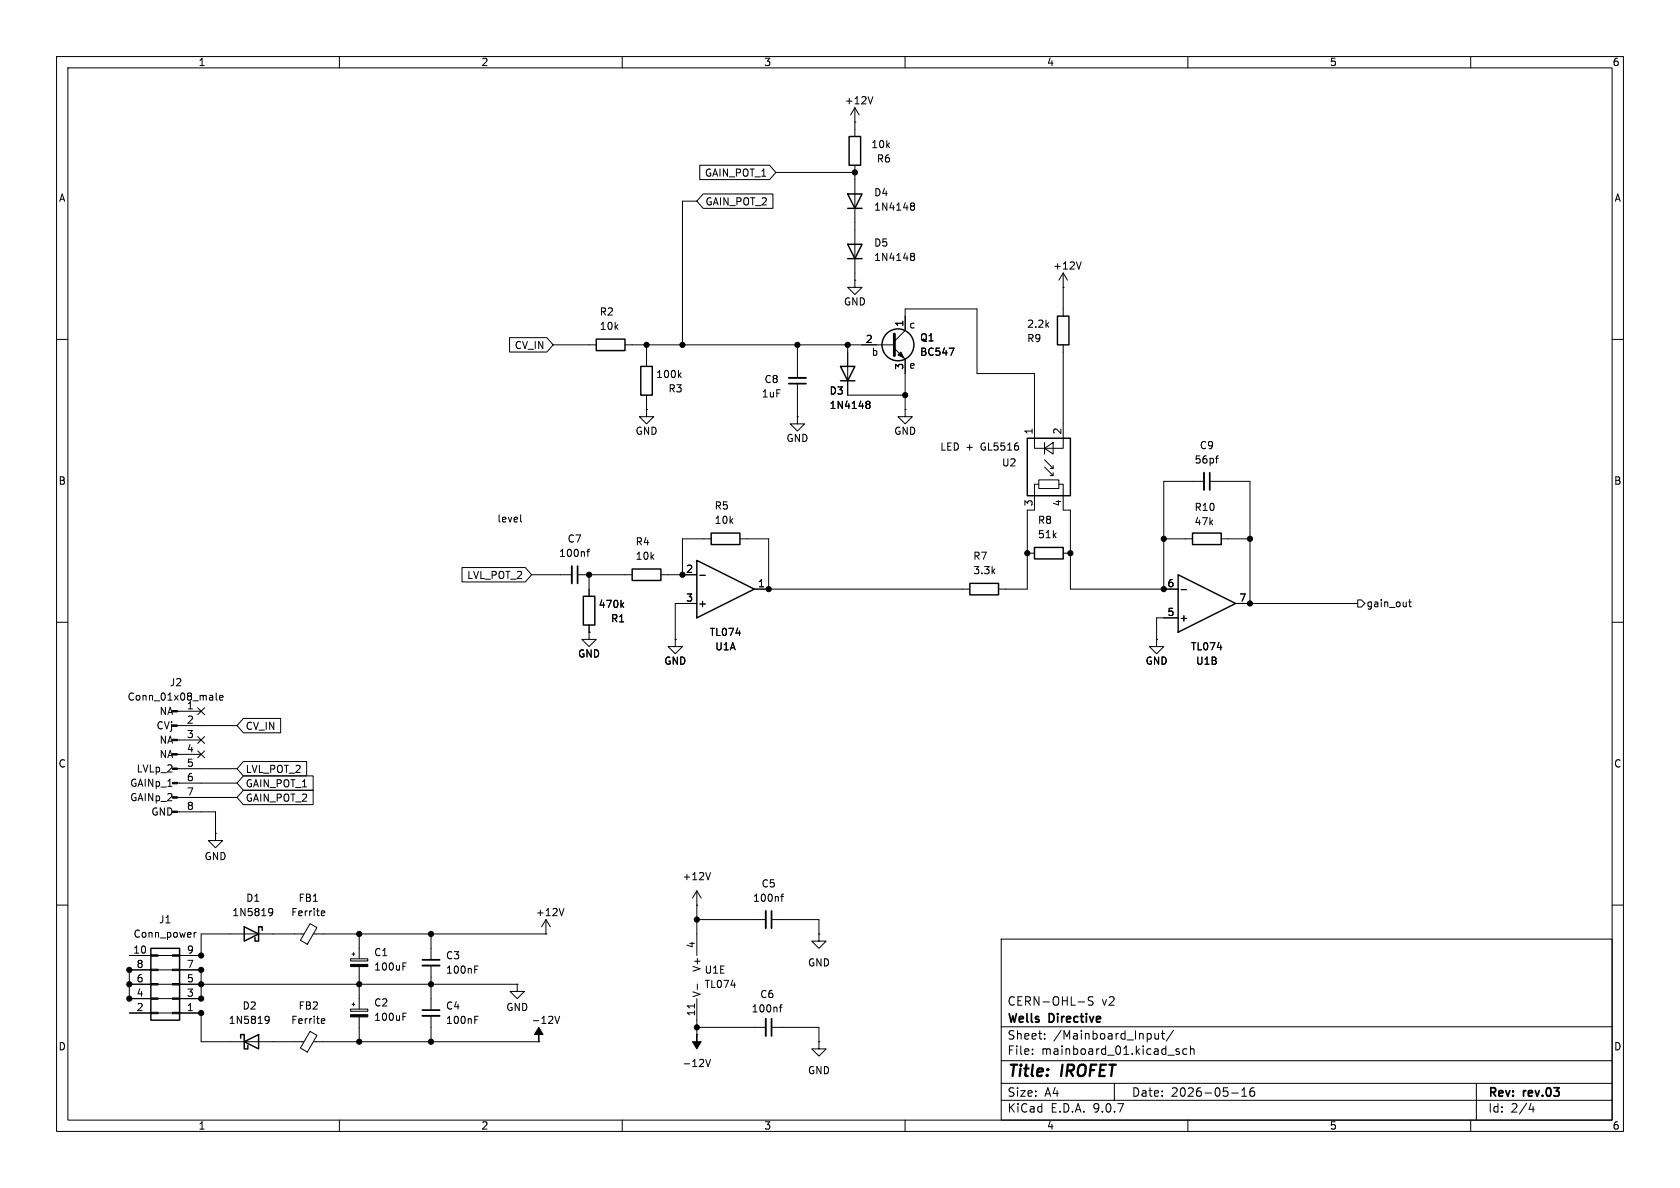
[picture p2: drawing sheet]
<svg xmlns="http://www.w3.org/2000/svg" width="297mm" height="210mm" viewBox="0 0 297 210" stroke-linecap="round" stroke-linejoin="round" font-family="sans-serif">
<g fill="none" stroke="#000" stroke-width=".18">
<path d="M10 10h277v190h-277zM12 12h273v186h-273zM60 10v2M110 10v2M151.1 19.1l-.7 1.2M151.1 19.1l.8 1.2M151.1 19.1v5M154.3 17.1l-.4 1.3M160 10v2M210 10v2M260 10v2M123.2 35.6h-2.6v25.4"/>
<path d="M123.7 29.2h12.3l1.2 1.3-1.2 1.3h-12.3zM124.3 34.3h12.3v2.5h-12.3l-1.1-1.2zM137.2 30.5h13.9M151.1 21.6h.1M151.1 29.2v20.3M161.1 36.4h.1M161.1 35.9h.3l.2 .1 .1 .2-.3 .2M161.2 36.4h.2M161.2 36.4l-.1 .1M161.4 36.4l.3 .3-.1 .3-.2 .2-.3-.1M90.1 59.7h6.6l1.1 1.3-1.1 1.2h-6.6zM151.1 49.5v1.3h1.3l-1.3 1.3-1.2-1.3h1.2"/>
<path d="M151.1 49.5h.1M161.1 44.8h.3l.2 .1 .1 .2-.3 .2M161.1 45.3h.1M161.2 45.3h.2M161.2 45.3l-.1 .1M161.4 45.3l.3 .3-.1 .3-.2 .1h-.3M188 50.8h.1M188 48.3l-.8 1.2M188 48.3l.7 1.2M188 48.3v7.6M191.1 46.3l-.4 1.3M10 60h2"/>
<path d="M97.8 61h7.6M110.5 61h47.6M114.3 72.4v1.3h1.3l-1.3 1.2-1.3-1.2h1.3M114.3 72.4h.1M114.3 61v3.8M114.3 69.9v2.5M120.1 66.3l.3 .4M120.4 65.9l-.5 .5M141 73.7v1.2h1.2l-1.2 1.3-1.3-1.3h1.3M141 73.7h.1M141 61v5.8M141 67.8v5.9"/>
<path d="M149.9 61v8.9h10.1M153.2 71.4l.1 .1M153.2 71l.4-.1 .1 .2 .1 .1-.2 .3M153.3 71.5h.3M153.3 71.5h-.1M153.6 71.5l.2 .2-.1 .4-.1 .1-.4-.1M158.1 60.3l1.9-1.9v-3.8h12.7v11.4h10.2v13.2h5.1v-18.2M158.1 61.6l1.9 1.9v8.9M160 72.4v1.3h1.3l-1.3 1.2-1.3-1.2h1.3M160 72.4h.1M167.8 61.5h.9l-.6 1.3M184.7 79.2l1.5-1v2.1z"/>
<path d="M184.7 78.2v2.1M285 60h2M92 91v1.1l.2 .2M103.7 97.5h.5M104.2 97.1l-.3 .2v1.1M125.7 95.3h-5.1v6.3M130.8 95.3h5.1v8.8M181.6 97.8h1.3M183.6 84.8h3.6v1.6h-3.6zM183.6 85.6h-.7v4.6h-1.3v13.9h-5.1M184.7 81.3l1.5 1.5M184.7 82.6l1.5 1.5"/>
<path d="M186.2 82.3v.5h-.5M186.2 83.6v.5h-.5M187.2 85.6h.8v4.6h1.2v13.9h19.1M188 97.8h1.2M205.7 95.3h5.1M212.9 85.1h-7.2v19M213.9 85.1h7.1v21.6M214.9 81h.5M215.4 80.6l-.3 .1M215.9 95.3h5.1M10 110h2M81.7 100.3h11.2l1.1 1.3-1.1 1.3h-11.2z"/>
<path d="M94 101.6h7.1M102.1 101.6h9.7M104.1 111.8v1.2h1.3l-1.3 1.3-1.2-1.3h1.2M104.1 111.8h.1M104.1 101.6v3.8M104.1 110.5v1.3M109.9 106.9l.4 .5M110.3 106.5l-.5 .5M116.8 101.6h6.4M119.4 113v1.3h1.2l-1.2 1.3-1.3-1.3h1.3M119.4 113h.1M123.2 106.7h-3.8v6.3"/>
<path d="M123.7 101.7h1M133.3 104.1h38.1M204.5 113v1.3h1.2l-1.2 1.3-1.3-1.3h1.3M204.5 113h.1M208.3 109.2h-3.8v3.8M208.8 104.2h1M218.4 106.7h21.6M240 106h.7l.6 .7-.6 .6h-.7zM249 106.4h.5M249.2 106v1.1l.3 .2M285 110h2M31.3 125.7h4.3"/>
<path d="M31.3 128.3h10.6M31.3 130.8h4.3M31.3 133.4h4.3M31.3 135.9h10.6M31.3 138.4h10.6M35 125.1l1.2 1.2M35 130.2l1.2 1.2M35 132.7l1.2 1.3M36.2 125.1l-1.2 1.2M36.2 130.2l-1.2 1.2M36.2 132.7l-1.2 1.3M38.2 122.5v1.1l.2 .2"/>
<path d="M38.8 123.3l.6-.1v-.2l-.4-.1-.2 .2 .1 .6h.5M43 127h6.6v2.5h-6.6l-1.1-1.2zM43 139.7h12.4v2.5h-12.4l-1.1-1.2zM43 137.2h12.4v2.5h-12.4l-1.1-1.3zM43 134.6h11.2v2.6h-11.2l-1.1-1.3zM31.3 141h10.6M31.3 143.5h6.8v3.8M38.1 147.3v1.3h1.3l-1.3 1.3-1.3-1.3h1.3M38.1 147.3h.1M123.2 157.5l-.8 1.3M123.2 157.5l.8 1.3M123.2 157.5v11.4"/>
<path d="M125.6 154.2l-.4 1.3M138 158.5h.5M138.5 158.1l-.3 .1v1.1M10 160h2M22.9 179.1h12.7v5.1h18.1M22.9 171.5h12.7v5h-12.7zM22.9 174h68.5M26.7 178.9h1.2v.3h-1.2zM26.7 176.4h1.2v.3h-1.2zM26.7 173.9h1.2v.2h-1.2zM26.7 171.3h1.2v.3h-1.2zM26.7 168.8h1.2v.2h-1.2z"/>
<path d="M30.5 178.9h1.2v.3h-1.2zM30.5 176.4h1.2v.3h-1.2zM30.5 173.9h1.2v.2h-1.2zM30.5 171.3h1.2v.3h-1.2zM30.5 168.8h1.2v.2h-1.2zM34.3 164.8v.9M34.7 164.8l-.4 .3M47 179.7l.3-.1 .2 .2a.84 .84 0 0 1-.3 1.1h-.2M47.6 160.7l.4-.1 .2 .1a.84 .84 0 0 1-.3 1.2h-.3M48.2 161.1l-.2 .3-.4-.1M53.7 165.1h-18.1v3.8h-12.7M54.8 163.3l1.2 .7-1.7 2.9-1.2-.7z"/>
<path d="M55.4 165.1h41.1M57 161l.4 .1v.2l-.6 .1M57.4 161.8l-.4 .1M62 169.5h3v.4h-3zM62 178.4h3v.4h-3zM62.2 168.7h.5M62.2 177.5h.5M62.5 168.4v.5M62.5 177.3v.5M63.5 165.1v4.4M63.5 170.9v7.5M63.5 179.8v4.4"/>
<path d="M71.2 170.8h.5M71.2 170.2h.6M71.2 179.7h.5M71.2 179.1h.6M76.2 165.1v4.6M76.2 170.7v7.9M76.2 179.6v4.6M83.9 179.7h.6M83.9 171.4h.5M83.9 170.8h.6M91.4 174v1.3h1.3l-1.3 1.2-1.2-1.2h1.2M91.4 174h.1"/>
<path d="M96.5 165.1h.1M96.5 162.6l-.7 1.2M96.5 162.6l.8 1.2M96.5 162.6v2.5M98.1 179.6l.4 1.3 .4-1.3M99.7 160.6l-.4 1.3M122.8 177.5v.7M123.2 160h.1M123.2 162.6h12.2M123.2 176.5v6.4M123.3 173.9v1M136.4 162.6h8.4v2.5"/>
<path d="M137.8 178h.5M138.3 177.6l-.3 .2v1.1M144.8 165.1v1.3h1.2l-1.2 1.2-1.3-1.2h1.3M144.8 165.1h.1M177 166h108v32h-108zM190.6 177.1h1.1M193.2 176.3l-.5-.1-.2 .1v.5l.6 .3 .1 .3-.2 .3-.6-.1M285 160h2M47.6 180.2l-.3 .2h-.3M54.8 182.3l1.2 .7-1.7 3-1.2-.7zM55.4 184.2h39.8M57 180.1h.4v.3l-.6 .1"/>
<path d="M57.4 180.9h-.4M60 198v2M83.9 180.3h.5M95.2 184.2h.1M110 198v2M123.2 182.9h.1M123.2 181.6h12.2M124.8 187.3l.4 1.2 .4-1.2M136.4 181.6h8.4v2.6M144.8 184.2v1.2h1.2l-1.2 1.3-1.3-1.3h1.3M144.8 184.2h.1M160 198v2"/>
<path d="M177 194.5h108M177 191.5h108M177 187.5h108M177 181.5h108M182.5 186.3v.1M182.5 185.5v.1M184.7 183.6v.1M184.7 182.8v.1M197 191.5v3M204.2 182.7v.9l.4 .1 .2-.1M204.8 182.7v1M205.3 182.7h.6"/>
<path d="M205.5 182.2v1.3l.4 .2M207.5 182.1l-1.3 2M207.9 185.7l.6 .4-.2 .3-.4-.1M208.5 185.5l-.4-.1-.2 .2M209.8 185.5l-.4-.1-.3 .3v.4l.1 .2h.6M210 198v2M210.5 185.5l.2-.1 .3 .1 .1 .9M210.5 184.9v1.5M217.7 193.2h1.2M219.5 193.8h.9M219.5 192.7l.5-.4v1.5M221.7 192.3a.59 .59 0 0 0-.7 .6v.6l.1 .2 .4 .1 .2-.1 .1-.5-.1-.3h-.5l-.2 .3"/>
<path d="M260 198v2M261 191.5v6.5M270.7 195l-.4 1.1h.9M271 195.6v1"/>
</g>
<g fill="none" stroke="#000" stroke-width=".25">
<path d="M149.9 34.3h2.5l-1.3 2.5zM149.9 36.8h2.5M150.1 24.1h2v5.1h-2zM105.4 59.9h5.1v2.1h-5.1zM149.9 43.2h2.5l-1.3 2.5zM149.9 45.7h2.5M186.9 55.9h2.1v5.1h-2.1zM113.3 64.8h2v5.1h-2zM148.6 64.8h2.5l-1.2 2.5zM148.6 67.3h2.5M181.6 77.5h7.6v10.1h-7.6zM123.2 99.1l10.1 5-10.1 5.1z"/>
<path d="M125.7 94.2h5.1v2.1h-5.1zM182.9 96.8h5.1v2h-5.1zM210.8 94.2h5.1v2.1h-5.1zM103.1 105.4h2.1v5.1h-2.1zM111.8 100.6h5v2h-5zM171.4 103.1h5.1v2.1h-5.1zM208.3 101.6l10.1 5.1-10.1 5.1zM26.7 167.6h5v12.7h-5zM43.2 163.8l2.5 1.3-2.5 1.3zM46.4 164.5v-.7h-.7v2.6h-.6v-.7M42.5 183.5v-.6h.7v2.5h.6v-.6M43.2 184.2l2.5-1.3v2.5z"/>
<circle cx="158.7" cy="61" r="2.82"/>
</g>
<g fill="#000" stroke="#000" stroke-width=".18">
<path d="M158.7 62.7l.6-.5 .5 1zM30.5 125.6h.8v.3h-.8zM30.5 128.1h.8v.3h-.8zM30.5 130.7h.8v.2h-.8zM30.5 133.2h.8v.3h-.8zM30.5 135.8h.8v.2h-.8zM30.5 138.3h.8v.3h-.8zM30.5 140.8h.8v.3h-.8zM30.5 143.4h.8v.2h-.8zM62 170.5h3v.4h-3zM62 179.4h3v.4h-3zM95.2 181.6l.8 1.3h-.8v1.3v-1.3h-.7z"/>
<path d="M123.2 182.9v1.3h.8l-.8 1.2-.8-1.2h.8z"/>
<circle cx="151.1" cy="30.5" r=".46"/>
<circle cx="114.3" cy="61" r=".46"/>
<circle cx="120.6" cy="61" r=".46"/>
<circle cx="141" cy="61" r=".46"/>
<circle cx="149.9" cy="61" r=".46"/>
<circle cx="160" cy="69.9" r=".46"/>
<circle cx="181.6" cy="97.8" r=".46"/>
<circle cx="189.2" cy="97.8" r=".46"/>
<circle cx="205.7" cy="95.3" r=".46"/>
<circle cx="221" cy="95.3" r=".46"/>
<circle cx="104.1" cy="101.6" r=".46"/>
<circle cx="120.6" cy="101.6" r=".46"/>
<circle cx="135.9" cy="104.1" r=".46"/>
<circle cx="205.7" cy="104.1" r=".46"/>
<circle cx="221" cy="106.7" r=".46"/>
<circle cx="22.9" cy="176.5" r=".46"/>
<circle cx="22.9" cy="174" r=".46"/>
<circle cx="22.9" cy="171.5" r=".46"/>
<circle cx="35.6" cy="168.9" r=".46"/>
<circle cx="35.6" cy="176.5" r=".46"/>
<circle cx="35.6" cy="179.1" r=".46"/>
<circle cx="35.6" cy="171.5" r=".46"/>
<circle cx="35.6" cy="174" r=".46"/>
<circle cx="63.5" cy="174" r=".46"/>
<circle cx="63.5" cy="165.1" r=".46"/>
<circle cx="76.2" cy="174" r=".46"/>
<circle cx="76.2" cy="165.1" r=".46"/>
<circle cx="123.2" cy="162.6" r=".46"/>
<circle cx="63.5" cy="184.2" r=".46"/>
<circle cx="76.2" cy="184.2" r=".46"/>
<circle cx="123.2" cy="181.6" r=".46"/>
</g>
<path d="M139.4 67.8h3.1M213.9 83.6v3M102.1 100.1v3M74.7 169.7h3M74.7 178.6h3M136.4 161v3.1M136.4 180.1v3" fill="none" stroke="#000" stroke-width=".3"/>
<path d="M139.4 66.8h3.1M212.9 83.6v3M101.1 100.1v3M74.7 170.7h3M74.7 179.6h3M135.4 161v3.1M135.4 180.1v3" fill="none" stroke="#000" stroke-width=".33"/>
<path d="M158.1 59.1v3.8" fill="none" stroke="#000" stroke-width=".51"/>
<g font-size="2.8">
<text x="178" y="190.9">Title:</text>
<text x="187.7" y="190.9">IROFET</text>
</g>
<g font-size="2.1">
<text x="178" y="178">CERN-OHL-S</text>
<text x="194.7" y="178">v2</text>
<text x="178" y="184">Sheet:</text>
<text x="178" y="181.2">Wells</text>
<text x="185.5" y="181.2">Directive</text>
<text x="186.2" y="184">/Mainboard_Input/</text>
<text x="178" y="186.7">File:</text>
<text x="184.1" y="186.7">mainboard_01.kicad_sch</text>
<text x="178" y="196.9">KiCad</text>
<text x="178" y="194.1">Size:</text>
<text x="184.7" y="194.1">A4</text>
<text x="185.7" y="196.9">E.D.A.</text>
<text x="193.3" y="196.9">9.0.7</text>
<text x="200" y="194.1">Date:</text>
<text x="207" y="194.1">2026-05-16</text>
<text x="263" y="194.3">Rev:</text>
<text x="263" y="196.9">Id:</text>
<text x="267.1" y="196.9">2/4</text>
<text x="269.4" y="194.3">rev.03</text>
</g>
<g font-size="1.8">
<text x="35" y="11.9">1</text>
<text x="85" y="11.9">2</text>
<text x="135" y="11.9">3</text>
<text x="185" y="11.9">4</text>
<text x="235" y="11.9">5</text>
<text x="285" y="11.9">6</text>
<text x="149.3" y="18.6">+12V</text>
<text x="153.9" y="26.4">10k</text>
<text x="154.9" y="28.9">R6</text>
<text x="10.3" y="35.9">A</text>
<text x="124.5" y="31.4">GAIN_POT_1</text>
<text x="154.4" y="34.9">D4</text>
<text x="285.3" y="35.9">A</text>
<text x="124.6" y="36.5">GAIN_POT_2</text>
<text x="154.4" y="37.4">1N4148</text>
<text x="154.4" y="43.8">D5</text>
<text x="154.4" y="46.3">1N4148</text>
<text x="186.1" y="47.9">+12V</text>
<text x="105.9" y="56">R2</text>
<text x="105.9" y="58.5">10k</text>
<text x="149.1" y="54.2">GND</text>
<text x="159.8" y="57.9" transform="rotate(-90 159.8 57.9)">1</text>
<text x="160.6" y="58.3">c</text>
<text x="181.5" y="58.1">2.2k</text>
<text x="90.9" y="61.9">CV_IN</text>
<text x="153" y="60.7">2</text>
<text x="154" y="63.1">b</text>
<text x="159.8" y="65.5" transform="rotate(-90 159.8 65.5)">3</text>
<text x="160.6" y="65.4">e</text>
<text x="162.6" y="63.1">BC547</text>
<text x="162.6" y="60.6">Q1</text>
<text x="181.5" y="60.7">R9</text>
<text x="115.9" y="67">100k</text>
<text x="118.1" y="69.6">R3</text>
<text x="134.6" y="70.5">1uF</text>
<text x="135.1" y="67.9">C8</text>
<text x="146.6" y="70">D3</text>
<text x="112.3" y="77.1">GND</text>
<text x="146.6" y="72.5">1N4148</text>
<text x="158" y="77.1">GND</text>
<text x="182.6" y="76.9" transform="rotate(-90 182.6 76.9)">1</text>
<text x="187.7" y="76.9" transform="rotate(-90 187.7 76.9)">2</text>
<text x="138.9" y="78.3">GND</text>
<text x="166.1" y="79.9">LED +</text>
<text x="173.5" y="79.9">GL5516</text>
<text x="177" y="82.7">U2</text>
<text x="211.1" y="82.1">56pf</text>
<text x="212" y="79.6">C9</text>
<text x="10.3" y="85.9">B</text>
<text x="182.6" y="89.6" transform="rotate(-90 182.6 89.6)">3</text>
<text x="187.7" y="89.6" transform="rotate(-90 187.7 89.6)">4</text>
<text x="285.3" y="85.9">B</text>
<text x="87.8" y="92.6">level</text>
<text x="126.2" y="90.3">R5</text>
<text x="126.2" y="92.8">10k</text>
<text x="183.4" y="92.8">R8</text>
<text x="183.4" y="95.4">51k</text>
<text x="211.1" y="93.1">47k</text>
<text x="211.1" y="90.5">R10</text>
<text x="98.7" y="98.7">100nf</text>
<text x="100.3" y="96.1">C7</text>
<text x="112.3" y="96.6">R4</text>
<text x="112.3" y="99.2">10k</text>
<text x="121.2" y="101.3">2</text>
<text x="172" y="99.2">R7</text>
<text x="172" y="101.7">3.3k</text>
<text x="82.5" y="102.6">LVL_POT_2</text>
<text x="105.7" y="107.7">470k</text>
<text x="121.2" y="106.4">3</text>
<text x="123.3" y="107.5">+</text>
<text x="133.9" y="103.9">1</text>
<text x="206.3" y="103.9">6</text>
<text x="219" y="106.4">7</text>
<text x="241.5" y="107.5">gain_out</text>
<text x="107.9" y="110.2">R1</text>
<text x="125.4" y="112.6">TL074</text>
<text x="206.3" y="109">5</text>
<text x="208.4" y="110.1">+</text>
<text x="102.1" y="116.4">GND</text>
<text x="117.3" y="117.7">GND</text>
<text x="126.4" y="115.2">U1A</text>
<text x="202.4" y="117.7">GND</text>
<text x="210.4" y="115.2">TL074</text>
<text x="211.4" y="117.7">U1B</text>
<text x="22.5" y="124.1">Conn_01x08_male</text>
<text x="29.9" y="121.5">J2</text>
<text x="32.9" y="125.5">1</text>
<text x="27.6" y="129.1">CVj</text>
<text x="28.1" y="126.6">NA</text>
<text x="28.1" y="131.7">NA</text>
<text x="32.9" y="128">2</text>
<text x="32.9" y="130.6">3</text>
<text x="43.3" y="129.2">CV_IN</text>
<text x="10.3" y="135.9">C</text>
<text x="24.1" y="136.8">LVLp_2</text>
<text x="28.1" y="134.2">NA</text>
<text x="32.9" y="133.1">4</text>
<text x="32.9" y="135.6">5</text>
<text x="43.3" y="136.8">LVL_POT_2</text>
<text x="285.3" y="135.9">C</text>
<text x="22.9" y="139.3">GAINp_1</text>
<text x="22.9" y="141.8">GAINp_2</text>
<text x="32.9" y="138.2">6</text>
<text x="32.9" y="140.7">7</text>
<text x="32.9" y="143.3">8</text>
<text x="43.3" y="141.9">GAIN_POT_2</text>
<text x="43.3" y="139.4">GAIN_POT_1</text>
<text x="26.7" y="144.4">GND</text>
<text x="36.1" y="152.2">GND</text>
<text x="120.5" y="155.8">+12V</text>
<text x="43.4" y="159.6">D1</text>
<text x="52.7" y="159.6">FB1</text>
<text x="133" y="159.6">100nf</text>
<text x="134.5" y="157.1">C5</text>
<text x="23.5" y="166">Conn_power</text>
<text x="28" y="163.4">J1</text>
<text x="41" y="162.2">1N5819</text>
<text x="51.4" y="162.2">Ferrite</text>
<text x="94.6" y="162.2">+12V</text>
<text x="122.9" y="167.7" transform="rotate(-90 122.9 167.7)">4</text>
<text x="23.5" y="168.7">10</text>
<text x="24.1" y="173.7">6</text>
<text x="24.1" y="171.2">8</text>
<text x="32.9" y="173.7">5</text>
<text x="32.9" y="171.2">7</text>
<text x="32.9" y="168.7">9</text>
<text x="66" y="169.2">C1</text>
<text x="66" y="171.8">100uF</text>
<text x="78.7" y="169.8">C3</text>
<text x="78.7" y="172.3">100nF</text>
<text x="124.1" y="171.9" transform="rotate(-90 124.1 171.9)">V+</text>
<text x="124.5" y="172.3">U1E</text>
<text x="142.7" y="171">GND</text>
<text x="24.1" y="178.8">2</text>
<text x="24.1" y="176.3">4</text>
<text x="32.9" y="178.8">1</text>
<text x="32.9" y="176.3">3</text>
<text x="42.8" y="178.7">D2</text>
<text x="52.7" y="178.7">FB2</text>
<text x="66" y="178.1">C2</text>
<text x="78.7" y="178.7">C4</text>
<text x="89.4" y="178.9">GND</text>
<text x="122.9" y="179.7" transform="rotate(-90 122.9 179.7)">11</text>
<text x="124.1" y="176.4" transform="rotate(-90 124.1 176.4)">V-</text>
<text x="124.5" y="174.9">TL074</text>
<text x="132.8" y="179.2">100nf</text>
<text x="134.3" y="176.6">C6</text>
<text x="10.3" y="185.9">D</text>
<text x="40.3" y="181.2">1N5819</text>
<text x="51.4" y="181.2">Ferrite</text>
<text x="66" y="180.7">100uF</text>
<text x="78.7" y="181.2">100nF</text>
<text x="93.9" y="181.2">-12V</text>
<text x="285.3" y="185.9">D</text>
<text x="120.5" y="188.8">-12V</text>
<text x="142.7" y="190.1">GND</text>
<text x="35" y="199.9">1</text>
<text x="85" y="199.9">2</text>
<text x="135" y="199.9">3</text>
<text x="185" y="199.9">4</text>
<text x="235" y="199.9">5</text>
<text x="285" y="199.9">6</text>
</g>
</svg>
